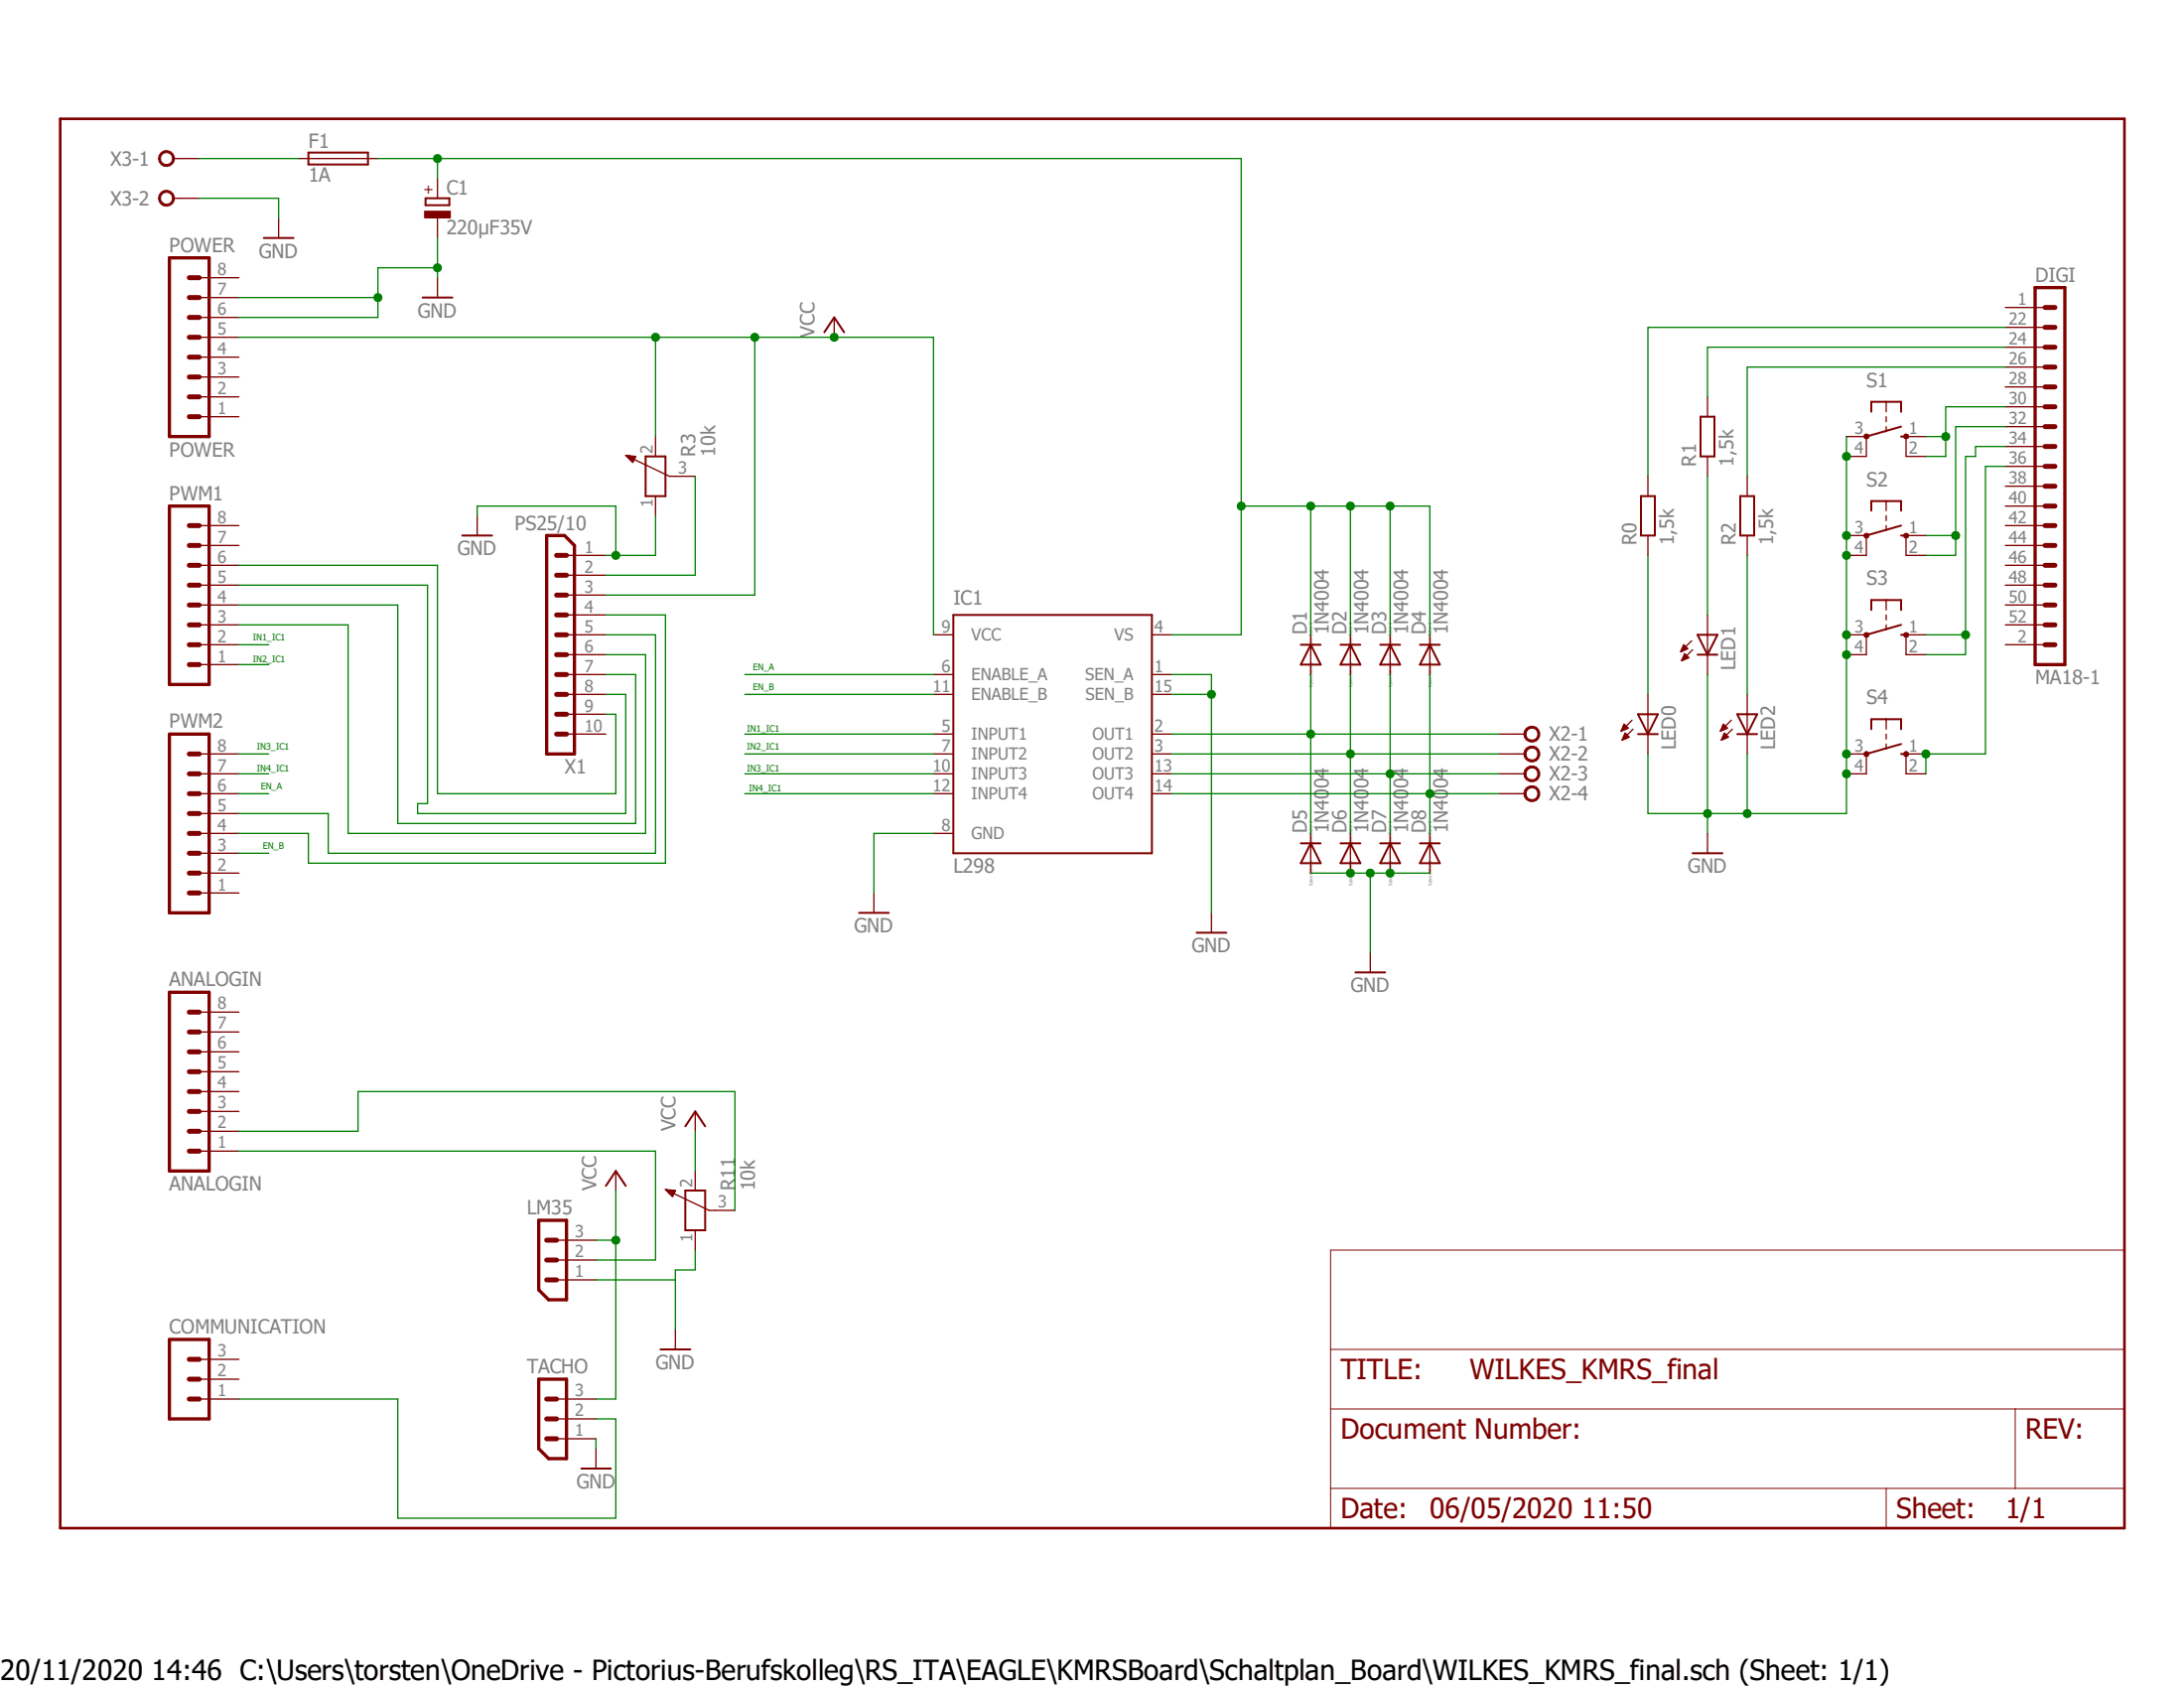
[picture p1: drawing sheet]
<svg xmlns="http://www.w3.org/2000/svg" width="279mm" height="216mm" viewBox="0 0 279 216" stroke-linecap="round" stroke-linejoin="round" font-family="sans-serif">
<path d="M7.7 15.2h264.1v180.3h-264.1z" fill="none" stroke="#800000" stroke-width=".34"/>
<path d="M170.2 159.9h101.6v35.6h-101.6zM170.2 172.6h101.6M170.2 180.2h101.6M170.2 190.4h101.6M241.3 190.4v5.1M257.8 180.2v10.2" fill="none" stroke="#800000" stroke-width=".13"/>
<path d="M21.7 33h5.1v22.8h-5.1zM260.3 36.8h3.9v48.2h-3.9zM21.7 64.7h5.1v22.8h-5.1zM69.9 68.5h2.3l1.3 1.3v26.6h-3.6zM21.7 93.9h5.1v22.9h-5.1zM21.7 126.9h5.1v22.9h-5.1zM68.9 156.1h3.6v10.1h-2.3l-1.3-1.2zM21.7 171.3h5.1v10.2h-5.1zM68.9 176.4h3.6v10.2h-2.3l-1.3-1.3z" fill="none" stroke="#800000" stroke-width=".42"/>
<g fill="none" stroke="#800000" stroke-width=".64">
<path d="M24.2 35.5h1.3M24.2 38.1h1.3M261.6 39.3h1.3M24.2 48.2h1.3M24.2 50.8h1.3M24.2 53.3h1.3M24.2 43.1h1.3M24.2 45.7h1.3M24.2 40.6h1.3M261.6 59.6h1.3M261.6 52h1.3M261.6 54.6h1.3"/>
<path d="M261.6 57.1h1.3M261.6 46.9h1.3M261.6 49.5h1.3M261.6 41.9h1.3M261.6 44.4h1.3M24.2 79.9h1.3M24.2 74.8h1.3M24.2 77.4h1.3M24.2 67.2h1.3M24.2 69.8h1.3M24.2 72.3h1.3M71.2 76.1h1.3"/>
<path d="M71.2 73.6h1.3M71.2 71h1.3M71.2 78.7h1.3M261.6 79.9h1.3M261.6 74.8h1.3M261.6 77.4h1.3M261.6 67.2h1.3M261.6 69.8h1.3M261.6 72.3h1.3M261.6 64.7h1.3M261.6 62.2h1.3M24.2 82.5h1.3"/>
<path d="M24.2 85h1.3M24.2 96.4h1.3M24.2 99h1.3M71.2 81.2h1.3M71.2 88.8h1.3M71.2 86.3h1.3M71.2 83.7h1.3M71.2 93.9h1.3M71.2 91.4h1.3M261.6 82.5h1.3M24.2 109.1h1.3M24.2 111.7h1.3"/>
<path d="M24.2 114.2h1.3M24.2 104.1h1.3M24.2 106.6h1.3M24.2 101.5h1.3M24.2 137.1h1.3M24.2 139.6h1.3M24.2 129.5h1.3M24.2 132h1.3M24.2 134.5h1.3M24.2 142.2h1.3M24.2 144.7h1.3M24.2 147.2h1.3"/>
<path d="M69.9 158.6h1.3M24.2 173.9h1.3M24.2 176.4h1.3M24.2 178.9h1.3M69.9 178.9h1.3M69.9 161.2h1.3M69.9 163.7h1.3M69.9 181.5h1.3M69.9 184h1.3"/>
</g>
<g fill="none" stroke="#800000" stroke-width=".17">
<path d="M25.5 38.1h5.1M25.5 35.5h5.1M256.5 39.3h5.1M25.5 53.3h5.1M25.5 50.8h5.1M25.5 48.2h5.1M25.5 45.7h5.1M25.5 43.1h5.1M25.5 40.6h5.1M256.5 59.6h5.1M256.5 57.1h5.1M256.5 54.6h5.1"/>
<path d="M256.5 52h5.1M256.5 49.5h5.1M256.5 46.9h5.1M256.5 44.4h5.1M256.5 41.9h5.1M25.5 79.9h5.1M25.5 77.4h5.1M25.5 74.8h5.1M25.5 72.3h5.1M25.5 69.8h5.1M25.5 67.2h5.1M72.5 71h5"/>
<path d="M72.5 73.6h5M72.5 76.1h5M72.5 78.7h5M256.5 79.9h5.1M256.5 77.4h5.1M256.5 74.8h5.1M256.5 72.3h5.1M256.5 69.8h5.1M256.5 67.2h5.1M256.5 64.7h5.1M256.5 62.2h5.1M25.5 85h5.1"/>
<path d="M25.5 82.5h5.1M25.5 99h5.1M25.5 96.4h5.1M72.5 81.2h5M72.5 83.7h5M72.5 86.3h5M72.5 88.8h5M72.5 91.4h5M72.5 93.9h5M119.4 99h2.6M119.4 96.4h2.6M119.4 81.2h2.6"/>
<path d="M119.4 86.3h2.6M119.4 88.8h2.6M119.4 93.9h2.6M147.4 99h2.5M147.4 96.4h2.5M147.4 81.2h2.5M147.4 86.3h2.5M147.4 88.8h2.5M147.4 93.9h2.5M256.5 82.5h5.1M25.5 114.2h5.1M25.5 111.7h5.1"/>
<path d="M25.5 109.1h5.1M25.5 106.6h5.1M25.5 104.1h5.1M25.5 101.5h5.1M119.4 106.6h2.6M119.4 101.5h2.6M147.4 101.5h2.5M25.5 139.6h5.1M25.5 137.1h5.1M25.5 134.5h5.1M25.5 132h5.1M25.5 129.5h5.1"/>
<path d="M25.5 147.2h5.1M25.5 144.7h5.1M25.5 142.2h5.1M71.2 158.6h5M25.5 178.9h5.1M25.5 176.4h5.1M25.5 173.9h5.1M71.2 178.9h5M71.2 163.7h5M71.2 161.2h5M71.2 184h5M71.2 181.5h5"/>
</g>
<path d="M54.4 25.4h3.1v.8h-3.1zM122 78.7h25.4v30.4h-25.4z" fill="none" stroke="#800000" stroke-width=".25"/>
<path d="M54.3 27h3.3v.9h-3.3z" fill-rule="evenodd" fill="#800000"/>
<path d="M54.3 27h3.3v.9h-3.3z" fill="none" stroke="#800000" stroke-width=".13"/>
<g fill="none" stroke="#800000" stroke-width=".17">
<path d="M38.2 20.3h10.1M56 22.8v2.6M56 27.9v2.5M238.8 55.8v2.6M241.3 51.4v1.3M241.3 53.3v.6M241.3 54.6v.6M243.8 55.8v2.6M167.7 81.2v5.1M172.8 81.2v5.1M177.8 81.2v5.1M182.9 81.2v5.1"/>
<path d="M167.7 106.6v5.1M172.8 106.6v5.1M177.8 106.6v5.1M182.9 106.6v5.1"/>
</g>
<g fill="none" stroke="#800000" stroke-width=".25">
<path d="M39.5 19.5h7.6v1.5h-7.6zM239.4 52.7v-1.3h3.8v1.3M243.2 55.8h.6M243.2 54.6l-4.4 1.2M166.4 82.5h2.6M167.7 82.5l1.3 2.5h-2.6zM171.5 82.5h2.5M172.8 82.5l1.2 2.5h-2.5zM176.6 82.5h2.5M177.8 82.5l1.3 2.5h-2.5zM181.7 82.5h2.5M182.9 82.5l1.3 2.5h-2.5z"/>
<path d="M166.4 107.9h2.6M167.7 107.9l1.3 2.5h-2.6zM171.5 107.9h2.5M172.8 107.9l1.2 2.5h-2.5zM176.6 107.9h2.5M177.8 107.9l1.3 2.5h-2.5zM181.7 107.9h2.5M182.9 107.9l1.3 2.5h-2.5z"/>
</g>
<path d="M238.5 55.6l.3-.1 .2 .1 .1 .2-.1 .2-.2 .1-.3-.1-.1-.2z" fill-rule="evenodd" fill="#800000"/>
<path d="M238.5 55.6l.3-.1 .2 .1 .1 .2-.1 .2-.2 .1-.3-.1-.1-.2z" fill="none" stroke="#800000" stroke-width=".13"/>
<path d="M243.6 55.6l.2-.1 .3 .1 .1 .2-.1 .2-.3 .1-.2-.1-.1-.2z" fill-rule="evenodd" fill="#800000"/>
<path d="M243.6 55.6l.2-.1 .3 .1 .1 .2-.1 .2-.3 .1-.2-.1-.1-.2z" fill="none" stroke="#800000" stroke-width=".13"/>
<path d="M236.2 55.8h2.6M236.2 58.4h2.6M243.8 55.8h2.6M243.8 58.4h2.6M238.8 68.5v2.5M241.3 64.1v1.2M241.3 66v.6M241.3 67.2v.7M243.8 68.5v2.5" fill="none" stroke="#800000" stroke-width=".17"/>
<path d="M239.4 65.3v-1.2h3.8v1.2M243.2 68.5h.6M243.2 67.2l-4.4 1.3" fill="none" stroke="#800000" stroke-width=".25"/>
<path d="M238.5 68.3l.3-.1 .2 .1 .1 .2-.1 .2-.2 .1-.3-.1-.1-.2z" fill-rule="evenodd" fill="#800000"/>
<path d="M238.5 68.3l.3-.1 .2 .1 .1 .2-.1 .2-.2 .1-.3-.1-.1-.2z" fill="none" stroke="#800000" stroke-width=".13"/>
<path d="M243.6 68.3l.2-.1 .3 .1 .1 .2-.1 .2-.3 .1-.2-.1-.1-.2z" fill-rule="evenodd" fill="#800000"/>
<path d="M243.6 68.3l.2-.1 .3 .1 .1 .2-.1 .2-.3 .1-.2-.1-.1-.2z" fill="none" stroke="#800000" stroke-width=".13"/>
<path d="M236.2 68.5h2.6M236.2 71h2.6M241.3 76.8v1.2M241.3 78.7v.6M241.3 79.9v.7M243.8 68.5h2.6M243.8 71h2.6M238.8 81.2v2.5M243.8 81.2v2.5" fill="none" stroke="#800000" stroke-width=".17"/>
<path d="M239.4 78v-1.2h3.8v1.2M243.2 79.9l-4.4 1.3M243.2 81.2h.6" fill="none" stroke="#800000" stroke-width=".25"/>
<path d="M238.5 81l.3-.1 .2 .1 .1 .2-.1 .2-.2 .1-.3-.1-.1-.2z" fill-rule="evenodd" fill="#800000"/>
<path d="M238.5 81l.3-.1 .2 .1 .1 .2-.1 .2-.2 .1-.3-.1-.1-.2z" fill="none" stroke="#800000" stroke-width=".13"/>
<path d="M243.6 81l.2-.1 .3 .1 .1 .2-.1 .2-.3 .1-.2-.1-.1-.2z" fill-rule="evenodd" fill="#800000"/>
<path d="M243.6 81l.2-.1 .3 .1 .1 .2-.1 .2-.3 .1-.2-.1-.1-.2z" fill="none" stroke="#800000" stroke-width=".13"/>
<path d="M236.2 81.2h2.6M236.2 83.7h2.6M238.8 96.4v2.6M241.3 92v1.3M241.3 93.9v.6M241.3 95.2v.6M243.8 81.2h2.6M243.8 83.7h2.6M243.8 96.4v2.6" fill="none" stroke="#800000" stroke-width=".17"/>
<path d="M239.4 93.3v-1.3h3.8v1.3M243.2 96.4h.6M243.2 95.2l-4.4 1.2" fill="none" stroke="#800000" stroke-width=".25"/>
<path d="M238.5 96.2l.3-.1 .2 .1 .1 .2-.1 .3-.2 .1-.3-.1-.1-.3z" fill-rule="evenodd" fill="#800000"/>
<path d="M238.5 96.2l.3-.1 .2 .1 .1 .2-.1 .3-.2 .1-.3-.1-.1-.3z" fill="none" stroke="#800000" stroke-width=".13"/>
<path d="M243.6 96.2l.2-.1 .3 .1 .1 .2-.1 .3-.3 .1-.2-.1-.1-.3z" fill-rule="evenodd" fill="#800000"/>
<path d="M243.6 96.2l.2-.1 .3 .1 .1 .2-.1 .3-.3 .1-.2-.1-.1-.3z" fill="none" stroke="#800000" stroke-width=".13"/>
<g fill="none" stroke="#800000" stroke-width=".17">
<path d="M22.2 20.3h.7M80.1 58.3l5.5 2.6h3.3M80.1 58.3l1.2 .1M80.1 58.3l.8 .8 .4-.7M80.1 58.3h.5M80.2 58.4h1.1M80.3 58.5h1M80.4 58.5h.8M80.5 58.6h.7M80.6 58.7h.6M80.6 58.8h.5M80.7 58.9h.4"/>
<path d="M80.9 59h.1M80.9 59.1h.1M83.9 55.8v2.6M218.4 50.8v2.5M218.4 58.4v2.5M83.9 63.5v2.5M210.8 60.9v2.6M210.8 68.5v2.5M218.4 78.7v7.6M223.5 60.9v2.6M223.5 68.5v2.5M207.4 93.5h.1"/>
<path d="M207.5 93.4h.2M207.5 93.3h.4M207.6 93.2h.6M207.6 94.6h.1M207.6 93.1h.7M207.6 94.5h.3M207.6 93h.6M207.6 92.9h.5M207.6 94.4h.5M207.7 92.8h.3M207.7 94.4h.5M207.7 94.3h.7"/>
<path d="M207.7 92.8h.2M207.7 94.2h.6M207.8 92.6l.5 .5-.9 .4zM207.8 92.7h.1M207.8 94.1h.4M207.8 94h.4M207.9 93.9h.2M207.9 93.8h.1M208.4 94.3l-.5-.5-.4 .9M208.4 94.3l-.9 .4M208.8 92.1l-1.4 1.4M208.9 93.3l-1.4 1.4"/>
<path d="M210.8 88.8v7.6M215.1 83.4h.1M215.1 83.3h.2M215.1 83.1h.4M215.1 83.1h.6M215.2 83h.7M215.2 84.5h.1M215.2 84.4h.2M215.2 82.9h.6M215.2 84.3h.4M215.3 82.8h.4M215.3 84.2h.5"/>
<path d="M215.3 82.7h.3M215.3 84.2h.7M215.3 82.6h.3M215.3 84h.7M215.4 82.5h.1M215.4 83.9h.5M215.4 83.9h.4M215.5 83.8h.2M215.5 83.6l.5 .5-.9 .4zM215.5 83.7h.1M215.9 83l-.5-.5-.4 .9M215.9 83l-.9 .4"/>
<path d="M216.4 82l-1.4 1.4M216.5 83.1l-1.4 1.4M220.1 93.5h.1M220.2 93.4h.2M220.2 93.3h.4M220.3 93.2h.6M220.3 94.6h.1M220.3 93.1h.7M220.3 93h.6M220.3 94.5h.3M220.3 92.9h.5M220.3 94.4h.4"/>
<path d="M220.3 94.4h.6M220.4 92.8h.3M220.4 94.3h.7M220.4 92.8h.2M220.4 94.2h.6M220.5 92.7h.1M220.5 94.1h.4M220.5 92.6l.5 .5-.9 .4zM220.5 94h.4M220.6 93.9h.2M220.6 93.8h.1M221.1 94.3l-.5-.5-.4 .9"/>
<path d="M221.1 94.3l-.9 .4M221.5 92.1l-1.4 1.4M221.6 93.3l-1.4 1.4M223.5 88.8v7.6M236.2 96.4h2.6M236.2 99h2.6M243.8 96.4h2.6M243.8 99h2.6M85.1 152.1l5.6 2.7h3.3M85.1 152.1l1.3 .2-.4 .7zM85.2 152.2h.2M85.3 152.3h1"/>
<path d="M85.3 152.4h1.1M85.4 152.4h1M85.5 152.5h.8M85.6 152.7h.6M85.7 152.7h.5M85.8 152.8h.3M85.9 152.9h.2M86 153h.1M88.9 149.8v2.5M88.9 157.4v2.5"/>
</g>
<path d="M82.6 58.4h2.5v5.1h-2.5zM217.6 53.3h1.7v5.1h-1.7zM209.9 63.5h1.8v5h-1.8zM222.6 63.5h1.8v5h-1.8zM209.5 91.4h2.6l-1.3 2.5zM209.5 93.9h2.6M217.2 81.2h2.5l-1.3 2.5zM217.2 83.7h2.5M222.2 93.9h2.6M222.2 91.4h2.6l-1.3 2.5zM87.7 152.3h2.5v5.1h-2.5z" fill="none" stroke="#800000" stroke-width=".25"/>
<path d="M20.6 19.5a1.03 1.03 0 0 1 1.6 .3 1.03 1.03 0 0 1-.6 1.5 1.03 1.03 0 0 1-1.3-1h.2a.78 .78 0 0 1 1.1-.7 .78 .78 0 0 1 .2 1.3 .78 .78 0 0 1-1.2-.3l-.1-.3h-.2l.1-.4z" fill-rule="evenodd" fill="#800000"/>
<path d="M20.6 19.5a1.03 1.03 0 0 1 1.6 .3 1.03 1.03 0 0 1-.6 1.5 1.03 1.03 0 0 1-1.3-1h.2a.78 .78 0 0 1 1.1-.7 .78 .78 0 0 1 .2 1.3 .78 .78 0 0 1-1.2-.3l-.1-.3h-.2l.1-.4z" fill="none" stroke="#800000" stroke-width=".13"/>
<path d="M22.2 25.4h.7M22.9 20.3h2.6" fill="none" stroke="#800000" stroke-width=".17"/>
<path d="M20.6 24.6a1.03 1.03 0 0 1 1.6 .3 1.03 1.03 0 0 1-.6 1.5 1.03 1.03 0 0 1-1.3-1h.2a.78 .78 0 0 1 1.1-.7 .78 .78 0 0 1 .2 1.3 .78 .78 0 0 1-1.2-.3l-.1-.3h-.2l.1-.5z" fill-rule="evenodd" fill="#800000"/>
<path d="M20.6 24.6a1.03 1.03 0 0 1 1.6 .3 1.03 1.03 0 0 1-.6 1.5 1.03 1.03 0 0 1-1.3-1h.2a.78 .78 0 0 1 1.1-.7 .78 .78 0 0 1 .2 1.3 .78 .78 0 0 1-1.2-.3l-.1-.3h-.2l.1-.5z" fill="none" stroke="#800000" stroke-width=".13"/>
<path d="M22.9 25.4h2.6M194.4 93.9h.7" fill="none" stroke="#800000" stroke-width=".17"/>
<path d="M195.3 93.1a1.03 1.03 0 0 1 1.6 .3 1.03 1.03 0 0 1-.7 1.5 1.03 1.03 0 0 1-1.3-1h.3a.77 .77 0 0 1 1-.7 .77 .77 0 0 1 .3 1.2 .77 .77 0 0 1-1.2-.2l-.1-.3h-.3l.1-.4z" fill-rule="evenodd" fill="#800000"/>
<path d="M195.3 93.1a1.03 1.03 0 0 1 1.6 .3 1.03 1.03 0 0 1-.7 1.5 1.03 1.03 0 0 1-1.3-1h.3a.77 .77 0 0 1 1-.7 .77 .77 0 0 1 .3 1.2 .77 .77 0 0 1-1.2-.2l-.1-.3h-.3l.1-.4z" fill="none" stroke="#800000" stroke-width=".13"/>
<path d="M191.8 93.9h2.6M194.4 96.4h.7" fill="none" stroke="#800000" stroke-width=".17"/>
<path d="M195.3 95.7a1.03 1.03 0 0 1 1.6 .3 1.03 1.03 0 0 1-.7 1.4 1.03 1.03 0 0 1-1.3-1h.3a.77 .77 0 0 1 1-.7 .77 .77 0 0 1 .3 1.2 .77 .77 0 0 1-1.2-.1l-.1-.4h-.3l.1-.4z" fill-rule="evenodd" fill="#800000"/>
<path d="M195.3 95.7a1.03 1.03 0 0 1 1.6 .3 1.03 1.03 0 0 1-.7 1.4 1.03 1.03 0 0 1-1.3-1h.3a.77 .77 0 0 1 1-.7 .77 .77 0 0 1 .3 1.2 .77 .77 0 0 1-1.2-.1l-.1-.4h-.3l.1-.4z" fill="none" stroke="#800000" stroke-width=".13"/>
<path d="M191.8 96.4h2.6M194.4 99h.7" fill="none" stroke="#800000" stroke-width=".17"/>
<path d="M195.3 98.2a1.03 1.03 0 0 1 1.6 .3 1.03 1.03 0 0 1-.7 1.5 1.03 1.03 0 0 1-1.3-1h.3a.77 .77 0 0 1 1-.8 .77 .77 0 0 1 .3 1.3 .77 .77 0 0 1-1.2-.2l-.1-.3h-.3l.1-.4z" fill-rule="evenodd" fill="#800000"/>
<path d="M195.3 98.2a1.03 1.03 0 0 1 1.6 .3 1.03 1.03 0 0 1-.7 1.5 1.03 1.03 0 0 1-1.3-1h.3a.77 .77 0 0 1 1-.8 .77 .77 0 0 1 .3 1.3 .77 .77 0 0 1-1.2-.2l-.1-.3h-.3l.1-.4z" fill="none" stroke="#800000" stroke-width=".13"/>
<path d="M191.8 99h2.6M194.4 101.5h.7" fill="none" stroke="#800000" stroke-width=".17"/>
<path d="M195.3 100.8a1.03 1.03 0 0 1 1.6 .2 1.03 1.03 0 0 1-.7 1.5 1.03 1.03 0 0 1-1.3-1h.3a.78 .78 0 0 1 1-.7 .78 .78 0 0 1 .5 1.1 .78 .78 0 0 1-1.2 .2l-.3-.6h-.3l.1-.4z" fill-rule="evenodd" fill="#800000"/>
<path d="M195.3 100.8a1.03 1.03 0 0 1 1.6 .2 1.03 1.03 0 0 1-.7 1.5 1.03 1.03 0 0 1-1.3-1h.3a.78 .78 0 0 1 1-.7 .78 .78 0 0 1 .5 1.1 .78 .78 0 0 1-1.2 .2l-.3-.6h-.3l.1-.4z" fill="none" stroke="#800000" stroke-width=".13"/>
<g fill="none" stroke="#800000" stroke-width=".17">
<path d="M35.6 27.9v2.5M56 35.5v2.6M106.7 40.6v2.5M61 66v2.5M111.8 114.2v2.6M155 116.8v2.5M191.8 101.5h2.6M218.4 106.6v2.5M175.3 121.8v2.6M78.8 149.8v2.5M88.9 142.2v2.5M86.4 170.1v2.5"/>
<path d="M76.2 185.3v2.5"/>
</g>
<path d="M33.7 30.4h3.8M54.1 38.1h3.8M105.5 42.5l1.2-1.9 1.3 1.9M59.1 68.5h3.8M109.9 116.8h3.8M153.1 119.3h3.8M216.5 109.1h3.8M173.4 124.4h3.8M77.5 151.7l1.3-1.9 1.3 1.9M87.7 144.1l1.2-1.9 1.3 1.9M84.5 172.6h3.8M74.4 187.8h3.7" fill="none" stroke="#800000" stroke-width=".25"/>
<path d="M30.6 147.2h53.3v14h-7.7M76.2 158.6h2.6M78.8 152.3v26.6h-2.6" fill="none" stroke="#008000" stroke-width=".17"/>
<circle cx="78.8" cy="158.6" r=".51" fill="#008000"/>
<circle cx="78.8" cy="158.6" r=".51" fill="none" stroke="#008000" stroke-width=".13"/>
<path d="M30.6 43.1h88.8v38.1" fill="none" stroke="#008000" stroke-width=".17"/>
<circle cx="106.7" cy="43.1" r=".51" fill="#008000"/>
<circle cx="106.7" cy="43.1" r=".51" fill="none" stroke="#008000" stroke-width=".13"/>
<path d="M83.9 43.1v12.7" fill="none" stroke="#008000" stroke-width=".17"/>
<circle cx="83.9" cy="43.1" r=".51" fill="#008000"/>
<circle cx="83.9" cy="43.1" r=".51" fill="none" stroke="#008000" stroke-width=".13"/>
<path d="M96.6 43.1v33h-19.1" fill="none" stroke="#008000" stroke-width=".17"/>
<circle cx="96.6" cy="43.1" r=".51" fill="#008000"/>
<circle cx="96.6" cy="43.1" r=".51" fill="none" stroke="#008000" stroke-width=".13"/>
<path d="M61 66v-1.3h17.8v6.3M83.9 66v5h-6.4M88.9 144.7v5.1M88.9 159.9v2.5h-2.5v7.7M30.6 178.9h20.3v15.3h27.9v-12.7h-2.6M76.2 163.7h10.2M76.2 184v1.3" fill="none" stroke="#008000" stroke-width=".17"/>
<circle cx="78.8" cy="71" r=".51" fill="#008000"/>
<circle cx="78.8" cy="71" r=".51" fill="none" stroke="#008000" stroke-width=".13"/>
<path d="M56 30.4v5.1M56 34.2h-7.7v3.9h-17.7" fill="none" stroke="#008000" stroke-width=".17"/>
<circle cx="56" cy="34.2" r=".51" fill="#008000"/>
<circle cx="56" cy="34.2" r=".51" fill="none" stroke="#008000" stroke-width=".13"/>
<path d="M48.3 38.1v2.5h-17.7" fill="none" stroke="#008000" stroke-width=".17"/>
<circle cx="48.3" cy="38.1" r=".51" fill="#008000"/>
<circle cx="48.3" cy="38.1" r=".51" fill="none" stroke="#008000" stroke-width=".13"/>
<path d="M210.8 96.4v7.7h7.6M218.4 86.3v20.3" fill="none" stroke="#008000" stroke-width=".17"/>
<circle cx="218.4" cy="104.1" r=".51" fill="#008000"/>
<circle cx="218.4" cy="104.1" r=".51" fill="none" stroke="#008000" stroke-width=".13"/>
<path d="M236.2 96.4v7.7h-17.8" fill="none" stroke="#008000" stroke-width=".17"/>
<circle cx="236.2" cy="99" r=".51" fill="#008000"/>
<circle cx="236.2" cy="99" r=".51" fill="none" stroke="#008000" stroke-width=".13"/>
<path d="M236.2 83.7v12.7" fill="none" stroke="#008000" stroke-width=".17"/>
<circle cx="236.2" cy="96.4" r=".51" fill="#008000"/>
<circle cx="236.2" cy="96.4" r=".51" fill="none" stroke="#008000" stroke-width=".13"/>
<path d="M236.2 81.2v2.5" fill="none" stroke="#008000" stroke-width=".17"/>
<circle cx="236.2" cy="83.7" r=".51" fill="#008000"/>
<circle cx="236.2" cy="83.7" r=".51" fill="none" stroke="#008000" stroke-width=".13"/>
<path d="M236.2 71v10.2" fill="none" stroke="#008000" stroke-width=".17"/>
<circle cx="236.2" cy="81.2" r=".51" fill="#008000"/>
<circle cx="236.2" cy="81.2" r=".51" fill="none" stroke="#008000" stroke-width=".13"/>
<path d="M236.2 68.5v2.5" fill="none" stroke="#008000" stroke-width=".17"/>
<circle cx="236.2" cy="71" r=".51" fill="#008000"/>
<circle cx="236.2" cy="71" r=".51" fill="none" stroke="#008000" stroke-width=".13"/>
<path d="M236.2 58.4v10.1" fill="none" stroke="#008000" stroke-width=".17"/>
<circle cx="236.2" cy="68.5" r=".51" fill="#008000"/>
<circle cx="236.2" cy="68.5" r=".51" fill="none" stroke="#008000" stroke-width=".13"/>
<path d="M236.2 55.8v2.6" fill="none" stroke="#008000" stroke-width=".17"/>
<circle cx="236.2" cy="58.4" r=".51" fill="#008000"/>
<circle cx="236.2" cy="58.4" r=".51" fill="none" stroke="#008000" stroke-width=".13"/>
<path d="M223.5 96.4v7.7" fill="none" stroke="#008000" stroke-width=".17"/>
<circle cx="223.5" cy="104.1" r=".51" fill="#008000"/>
<circle cx="223.5" cy="104.1" r=".51" fill="none" stroke="#008000" stroke-width=".13"/>
<path d="M149.9 86.3h5.1v30.5M149.9 88.8h5.1" fill="none" stroke="#008000" stroke-width=".17"/>
<circle cx="155" cy="88.8" r=".51" fill="#008000"/>
<circle cx="155" cy="88.8" r=".51" fill="none" stroke="#008000" stroke-width=".13"/>
<path d="M167.7 111.7h7.6" fill="none" stroke="#008000" stroke-width=".17"/>
<circle cx="172.8" cy="111.7" r=".51" fill="#008000"/>
<circle cx="172.8" cy="111.7" r=".51" fill="none" stroke="#008000" stroke-width=".13"/>
<path d="M175.3 111.7h7.6" fill="none" stroke="#008000" stroke-width=".17"/>
<circle cx="177.8" cy="111.7" r=".51" fill="#008000"/>
<circle cx="177.8" cy="111.7" r=".51" fill="none" stroke="#008000" stroke-width=".13"/>
<path d="M175.3 111.7v10.1" fill="none" stroke="#008000" stroke-width=".17"/>
<circle cx="175.3" cy="111.7" r=".51" fill="#008000"/>
<circle cx="175.3" cy="111.7" r=".51" fill="none" stroke="#008000" stroke-width=".13"/>
<g fill="none" stroke="#008000" stroke-width=".17">
<path d="M25.5 25.4h10.1v2.5M25.5 20.3h12.7M48.3 20.3h110.5v60.9h-8.9M30.6 79.9h13.9v26.7h38.1v-22.9h-5.1M30.6 72.3h25.4v29.2h22.8v-10.1h-1.3M30.6 74.8h24.1v28h-1.3v1.3h26.7v-15.3h-2.6M30.6 77.4h20.3v27.9h30.4v-19h-3.8M77.5 78.7h7.6v31.7h-45.6v-3.8h-8.9M88.9 60.9v12.7h-11.4M177.8 64.7h5.1v16.5M77.5 81.2h6.4v27.9h-41.9v-5h-11.4M119.4 106.6h-7.6v7.6"/>
<path d="M30.6 144.7h15.2v-5.1h48.2v15.2"/>
</g>
<circle cx="158.8" cy="64.7" r=".51" fill="#008000"/>
<circle cx="158.8" cy="64.7" r=".51" fill="none" stroke="#008000" stroke-width=".13"/>
<path d="M158.8 64.7h19v16.5" fill="none" stroke="#008000" stroke-width=".17"/>
<circle cx="177.8" cy="64.7" r=".51" fill="#008000"/>
<circle cx="177.8" cy="64.7" r=".51" fill="none" stroke="#008000" stroke-width=".13"/>
<path d="M172.8 64.7v16.5" fill="none" stroke="#008000" stroke-width=".17"/>
<circle cx="172.8" cy="64.7" r=".51" fill="#008000"/>
<circle cx="172.8" cy="64.7" r=".51" fill="none" stroke="#008000" stroke-width=".13"/>
<path d="M167.7 64.7v16.5" fill="none" stroke="#008000" stroke-width=".17"/>
<circle cx="167.7" cy="64.7" r=".51" fill="#008000"/>
<circle cx="167.7" cy="64.7" r=".51" fill="none" stroke="#008000" stroke-width=".13"/>
<path d="M56 20.3v2.5" fill="none" stroke="#008000" stroke-width=".17"/>
<circle cx="56" cy="20.3" r=".51" fill="#008000"/>
<circle cx="56" cy="20.3" r=".51" fill="none" stroke="#008000" stroke-width=".13"/>
<path d="M256.5 41.9h-45.7v19M256.5 46.9h-33v14M256.5 59.6h-2.5v36.8h-7.6v2.6M210.8 71v17.8M218.4 60.9v17.8M223.5 71v17.8" fill="none" stroke="#008000" stroke-width=".17"/>
<circle cx="246.4" cy="96.4" r=".51" fill="#008000"/>
<circle cx="246.4" cy="96.4" r=".51" fill="none" stroke="#008000" stroke-width=".13"/>
<path d="M256.5 57.1h-3.8v1.3h-1.2v25.3h-5.1M246.4 81.2h5.1" fill="none" stroke="#008000" stroke-width=".17"/>
<circle cx="251.5" cy="81.2" r=".51" fill="#008000"/>
<circle cx="251.5" cy="81.2" r=".51" fill="none" stroke="#008000" stroke-width=".13"/>
<path d="M256.5 54.6h-6.3v16.4h-3.8M246.4 68.5h3.8" fill="none" stroke="#008000" stroke-width=".17"/>
<circle cx="250.2" cy="68.5" r=".51" fill="#008000"/>
<circle cx="250.2" cy="68.5" r=".51" fill="none" stroke="#008000" stroke-width=".13"/>
<path d="M246.4 55.8h2.5M256.5 52h-7.6v6.4h-2.5" fill="none" stroke="#008000" stroke-width=".17"/>
<circle cx="248.9" cy="55.8" r=".51" fill="#008000"/>
<circle cx="248.9" cy="55.8" r=".51" fill="none" stroke="#008000" stroke-width=".13"/>
<path d="M149.9 93.9h41.9" fill="none" stroke="#008000" stroke-width=".17"/>
<circle cx="167.7" cy="93.9" r=".51" fill="#008000"/>
<circle cx="167.7" cy="93.9" r=".51" fill="none" stroke="#008000" stroke-width=".13"/>
<path d="M149.9 96.4h41.9M167.7 86.3v20.3M172.8 86.3v10.1" fill="none" stroke="#008000" stroke-width=".17"/>
<circle cx="172.8" cy="96.4" r=".51" fill="#008000"/>
<circle cx="172.8" cy="96.4" r=".51" fill="none" stroke="#008000" stroke-width=".13"/>
<path d="M149.9 99h41.9M172.8 96.4v10.2M177.8 99v7.6" fill="none" stroke="#008000" stroke-width=".17"/>
<circle cx="177.8" cy="99" r=".51" fill="#008000"/>
<circle cx="177.8" cy="99" r=".51" fill="none" stroke="#008000" stroke-width=".13"/>
<path d="M177.8 86.3v12.7M149.9 101.5h41.9M182.9 101.5v5.1" fill="none" stroke="#008000" stroke-width=".17"/>
<circle cx="182.9" cy="101.5" r=".51" fill="#008000"/>
<circle cx="182.9" cy="101.5" r=".51" fill="none" stroke="#008000" stroke-width=".13"/>
<g fill="none" stroke="#008000" stroke-width=".17">
<path d="M256.5 44.4h-38.1v6.4M30.6 82.5h3.8M30.6 96.4h3.8M30.6 85h3.8M30.6 99h3.8M95.3 86.3h24.1M95.3 88.8h24.1M95.3 93.9h24.1M95.3 96.4h24.1M95.3 99h24.1M182.9 86.3v15.2M30.6 101.5h3.8"/>
<path d="M30.6 109.1h3.8M95.3 101.5h24.1"/>
</g>
<g font-size="3.6" fill="#800000">
<text x="171.5" y="176.4">TITLE:</text>
<text x="188" y="176.4">WILKES_KMRS_final</text>
<text x="171.5" y="184">Document Number:</text>
<text x="259.1" y="184">REV:</text>
<text x="171.5" y="194.2">Date:</text>
<text x="182.9" y="194.2">06/05/2020 11:50</text>
<text x="242.6" y="194.2">Sheet:</text>
<text x="256.6" y="194.2">1/1</text>
</g>
<text font-size="3.6" x="0" y="214.9">20/11/2020 14:46 C:\Users\torsten\OneDrive - Pictorius-Berufskolleg\RS_ITA\EAGLE\KMRSBoard\Schaltplan_Board\WILKES_KMRS_final.sch (Sheet: 1/1)</text>
<g font-size="2.5" fill="#808080">
<text x="14.1" y="21.2">X3-1</text>
<text x="39.5" y="23.2">1A</text>
<text x="39.5" y="18.9">F1</text>
<text x="14.1" y="26.2">X3-2</text>
<text x="57.1" y="30">220µF35V</text>
<text x="57.1" y="24.9">C1</text>
<text x="21.7" y="32.2">POWER</text>
<text x="33.1" y="33">GND</text>
<text x="53.4" y="40.6">GND</text>
<text x="260.4" y="36">DIGI</text>
<text x="104.2" y="43.1" transform="rotate(-90 104.2 43.1)">VCC</text>
<text x="238.8" y="49.5">S1</text>
<text x="21.7" y="58.4">POWER</text>
<text x="88.9" y="58.4" transform="rotate(-90 88.9 58.4)">R3</text>
<text x="91.5" y="58.4" transform="rotate(-90 91.5 58.4)">10k</text>
<text x="217" y="59.6" transform="rotate(-90 217 59.6)">R1</text>
<text x="221.7" y="59.6" transform="rotate(-90 221.7 59.6)">1,5k</text>
<text x="21.7" y="64">PWM1</text>
<text x="238.8" y="62.2">S2</text>
<text x="58.5" y="71">GND</text>
<text x="65.8" y="67.8">PS25/10</text>
<text x="209.3" y="69.8" transform="rotate(-90 209.3 69.8)">R0</text>
<text x="214.1" y="69.8" transform="rotate(-90 214.1 69.8)">1,5k</text>
<text x="222" y="69.8" transform="rotate(-90 222 69.8)">R2</text>
<text x="226.8" y="69.8" transform="rotate(-90 226.8 69.8)">1,5k</text>
<text x="122" y="77.4">IC1</text>
<text x="238.8" y="74.8">S3</text>
<text x="167.2" y="81.2" transform="rotate(-90 167.2 81.2)">D1</text>
<text x="170" y="81.2" transform="rotate(-90 170 81.2)">1N4004</text>
<text x="172.3" y="81.2" transform="rotate(-90 172.3 81.2)">D2</text>
<text x="175.1" y="81.2" transform="rotate(-90 175.1 81.2)">1N4004</text>
<text x="177.3" y="81.2" transform="rotate(-90 177.3 81.2)">D3</text>
<text x="180.1" y="81.2" transform="rotate(-90 180.1 81.2)">1N4004</text>
<text x="182.4" y="81.2" transform="rotate(-90 182.4 81.2)">D4</text>
<text x="185.2" y="81.2" transform="rotate(-90 185.2 81.2)">1N4004</text>
<text x="222" y="85.8" transform="rotate(-90 222 85.8)">LED1</text>
<text x="260.4" y="87.5">MA18-1</text>
<text x="21.7" y="93.1">PWM2</text>
<text x="198.2" y="94.8">X2-1</text>
<text x="214.4" y="95.9" transform="rotate(-90 214.4 95.9)">LED0</text>
<text x="227.1" y="95.9" transform="rotate(-90 227.1 95.9)">LED2</text>
<text x="238.8" y="90.1">S4</text>
<text x="72.2" y="99">X1</text>
<text x="198.2" y="97.3">X2-2</text>
<text x="198.2" y="99.9">X2-3</text>
<text x="167.2" y="106.6" transform="rotate(-90 167.2 106.6)">D5</text>
<text x="170" y="106.6" transform="rotate(-90 170 106.6)">1N4004</text>
<text x="172.3" y="106.6" transform="rotate(-90 172.3 106.6)">D6</text>
<text x="175.1" y="106.6" transform="rotate(-90 175.1 106.6)">1N4004</text>
<text x="177.3" y="106.6" transform="rotate(-90 177.3 106.6)">D7</text>
<text x="180.1" y="106.6" transform="rotate(-90 180.1 106.6)">1N4004</text>
<text x="182.4" y="106.6" transform="rotate(-90 182.4 106.6)">D8</text>
<text x="185.2" y="106.6" transform="rotate(-90 185.2 106.6)">1N4004</text>
<text x="198.2" y="102.4">X2-4</text>
<text x="122" y="111.7">L298</text>
<text x="215.9" y="111.7">GND</text>
<text x="109.3" y="119.3">GND</text>
<text x="152.4" y="121.8">GND</text>
<text x="21.7" y="126.2">ANALOGIN</text>
<text x="172.8" y="126.9">GND</text>
<text x="86.4" y="144.7" transform="rotate(-90 86.4 144.7)">VCC</text>
<text x="21.7" y="152.3">ANALOGIN</text>
<text x="67.4" y="155.3">LM35</text>
<text x="76.3" y="152.3" transform="rotate(-90 76.3 152.3)">VCC</text>
<text x="94" y="152.3" transform="rotate(-90 94 152.3)">R11</text>
<text x="96.6" y="152.3" transform="rotate(-90 96.6 152.3)">10k</text>
<text x="21.7" y="170.6">COMMUNICATION</text>
<text x="67.4" y="175.6">TACHO</text>
<text x="83.9" y="175.1">GND</text>
<text x="73.7" y="190.4">GND</text>
</g>
<g font-size="2.1" fill="#808080">
<text x="27.8" y="35.1">8</text>
<text x="27.8" y="40.2">6</text>
<text x="27.8" y="37.7">7</text>
<text x="257" y="41.5">22</text>
<text x="258.1" y="38.9">1</text>
<text x="27.8" y="47.8">3</text>
<text x="27.8" y="45.3">4</text>
<text x="27.8" y="42.8">5</text>
<text x="257" y="46.6">26</text>
<text x="257" y="44">24</text>
<text x="27.8" y="52.9">1</text>
<text x="27.8" y="50.4">2</text>
<text x="257" y="51.6">30</text>
<text x="257" y="49.1">28</text>
<text x="83.5" y="58" transform="rotate(-90 83.5 58)">2</text>
<text x="237.3" y="55.5">3</text>
<text x="237.3" y="58">4</text>
<text x="244.2" y="58">2</text>
<text x="244.2" y="55.5">1</text>
<text x="257" y="59.3">36</text>
<text x="257" y="56.7">34</text>
<text x="257" y="54.2">32</text>
<text x="83.5" y="64.9" transform="rotate(-90 83.5 64.9)">1</text>
<text x="86.8" y="60.5">3</text>
<text x="257" y="64.3">40</text>
<text x="257" y="61.8">38</text>
<text x="27.8" y="72">6</text>
<text x="27.8" y="69.4">7</text>
<text x="27.8" y="66.9">8</text>
<text x="74.8" y="70.7">1</text>
<text x="237.3" y="68.2">3</text>
<text x="237.3" y="70.7">4</text>
<text x="244.2" y="70.7">2</text>
<text x="244.2" y="68.2">1</text>
<text x="257" y="72">46</text>
<text x="257" y="69.4">44</text>
<text x="257" y="66.9">42</text>
<text x="27.8" y="77">4</text>
<text x="27.8" y="74.5">5</text>
<text x="74.8" y="73.2">2</text>
<text x="74.8" y="75.8">3</text>
<text x="257" y="77">50</text>
<text x="257" y="74.5">48</text>
<text x="27.8" y="82.1">2</text>
<text x="27.8" y="79.6">3</text>
<text x="74.8" y="78.3">4</text>
<text x="74.8" y="80.9">5</text>
<text x="74.8" y="83.4">6</text>
<text x="120.5" y="80.9">9</text>
<text x="124.3" y="82">VCC</text>
<text x="142.6" y="82">VS</text>
<text x="147.7" y="80.9">4</text>
<text x="237.3" y="80.9">3</text>
<text x="237.3" y="83.4">4</text>
<text x="244.2" y="83.4">2</text>
<text x="244.2" y="80.9">1</text>
<text x="257" y="79.6">52</text>
<text x="258.1" y="82.1">2</text>
<text x="27.8" y="84.7">1</text>
<text x="74.8" y="85.9">7</text>
<text x="74.8" y="88.5">8</text>
<text x="119.3" y="88.5">11</text>
<text x="120.5" y="85.9">6</text>
<text x="124.3" y="89.6">ENABLE_B</text>
<text x="124.3" y="87">ENABLE_A</text>
<text x="138.9" y="87">SEN_A</text>
<text x="138.9" y="89.6">SEN_B</text>
<text x="147.7" y="88.5">15</text>
<text x="147.7" y="85.9">1</text>
<text x="74.8" y="91">9</text>
<text x="74.8" y="93.6">10</text>
<text x="120.5" y="93.6">5</text>
<text x="124.3" y="94.7">INPUT1</text>
<text x="139.8" y="94.7">OUT1</text>
<text x="147.7" y="93.6">2</text>
<text x="27.8" y="101.2">6</text>
<text x="27.8" y="98.6">7</text>
<text x="27.8" y="96.1">8</text>
<text x="119.3" y="101.2">12</text>
<text x="119.3" y="98.6">10</text>
<text x="120.5" y="96.1">7</text>
<text x="124.3" y="99.7">INPUT3</text>
<text x="124.3" y="97.2">INPUT2</text>
<text x="139.8" y="99.7">OUT3</text>
<text x="139.8" y="97.2">OUT2</text>
<text x="147.7" y="101.2">14</text>
<text x="147.7" y="98.6">13</text>
<text x="147.7" y="96.1">3</text>
<text x="237.3" y="96.1">3</text>
<text x="237.3" y="98.6">4</text>
<text x="244.2" y="98.6">2</text>
<text x="244.2" y="96.1">1</text>
<text x="27.8" y="106.3">4</text>
<text x="27.8" y="103.7">5</text>
<text x="120.5" y="106.3">8</text>
<text x="124.3" y="102.3">INPUT4</text>
<text x="124.3" y="107.4">GND</text>
<text x="139.8" y="102.3">OUT4</text>
<text x="27.8" y="113.9">1</text>
<text x="27.8" y="111.3">2</text>
<text x="27.8" y="108.8">3</text>
<text x="27.8" y="131.6">7</text>
<text x="27.8" y="129.1">8</text>
<text x="27.8" y="136.7">5</text>
<text x="27.8" y="134.2">6</text>
<text x="27.8" y="141.8">3</text>
<text x="27.8" y="139.2">4</text>
<text x="27.8" y="146.9">1</text>
<text x="27.8" y="144.3">2</text>
<text x="88.6" y="151.9" transform="rotate(-90 88.6 151.9)">2</text>
<text x="91.9" y="154.5">3</text>
<text x="73.5" y="160.8">2</text>
<text x="73.5" y="158.3">3</text>
<text x="88.6" y="158.9" transform="rotate(-90 88.6 158.9)">1</text>
<text x="73.5" y="163.4">1</text>
<text x="27.8" y="173.5">3</text>
<text x="27.8" y="178.6">1</text>
<text x="27.8" y="176.1">2</text>
<text x="73.5" y="178.6">3</text>
<text x="73.5" y="183.7">1</text>
<text x="73.5" y="181.1">2</text>
</g>
<text font-size="1.8" fill="#800000" x="55.4" y="24.9" transform="rotate(-90 55.4 24.9)">+</text>
<g font-size="1.1" fill="#008000">
<text x="32.3" y="82">IN1_IC1</text>
<text x="32.3" y="84.8">IN2_IC1</text>
<text x="96.3" y="85.8">EN_A</text>
<text x="96.3" y="88.3">EN_B</text>
<text x="32.9" y="95.9">IN3_IC1</text>
<text x="95.5" y="95.9">IN2_IC1</text>
<text x="95.5" y="93.6">IN1_IC1</text>
<text x="32.9" y="98.7">IN4_IC1</text>
<text x="33.4" y="101">EN_A</text>
<text x="95.5" y="98.7">IN3_IC1</text>
<text x="95.8" y="101.3">IN4_IC1</text>
<text x="33.6" y="108.6">EN_B</text>
</g>
<g font-size=".6" fill="#808080">
<text x="167.9" y="82.8" transform="rotate(-90 167.9 82.8)">SpiceOrder 2</text>
<text x="173" y="82.8" transform="rotate(-90 173 82.8)">SpiceOrder 2</text>
<text x="178.1" y="82.8" transform="rotate(-90 178.1 82.8)">SpiceOrder 2</text>
<text x="183.1" y="82.8" transform="rotate(-90 183.1 82.8)">SpiceOrder 2</text>
<text x="167.9" y="87.8" transform="rotate(-90 167.9 87.8)">SpiceOrder 1</text>
<text x="173" y="87.8" transform="rotate(-90 173 87.8)">SpiceOrder 1</text>
<text x="178.1" y="87.8" transform="rotate(-90 178.1 87.8)">SpiceOrder 1</text>
<text x="183.1" y="87.8" transform="rotate(-90 183.1 87.8)">SpiceOrder 1</text>
<text x="167.9" y="113.2" transform="rotate(-90 167.9 113.2)">SpiceOrder 1</text>
<text x="167.9" y="108.2" transform="rotate(-90 167.9 108.2)">SpiceOrder 2</text>
<text x="173" y="113.2" transform="rotate(-90 173 113.2)">SpiceOrder 1</text>
<text x="173" y="108.2" transform="rotate(-90 173 108.2)">SpiceOrder 2</text>
<text x="178.1" y="113.2" transform="rotate(-90 178.1 113.2)">SpiceOrder 1</text>
<text x="178.1" y="108.2" transform="rotate(-90 178.1 108.2)">SpiceOrder 2</text>
<text x="183.1" y="113.2" transform="rotate(-90 183.1 113.2)">SpiceOrder 1</text>
<text x="183.1" y="108.2" transform="rotate(-90 183.1 108.2)">SpiceOrder 2</text>
</g>
</svg>
